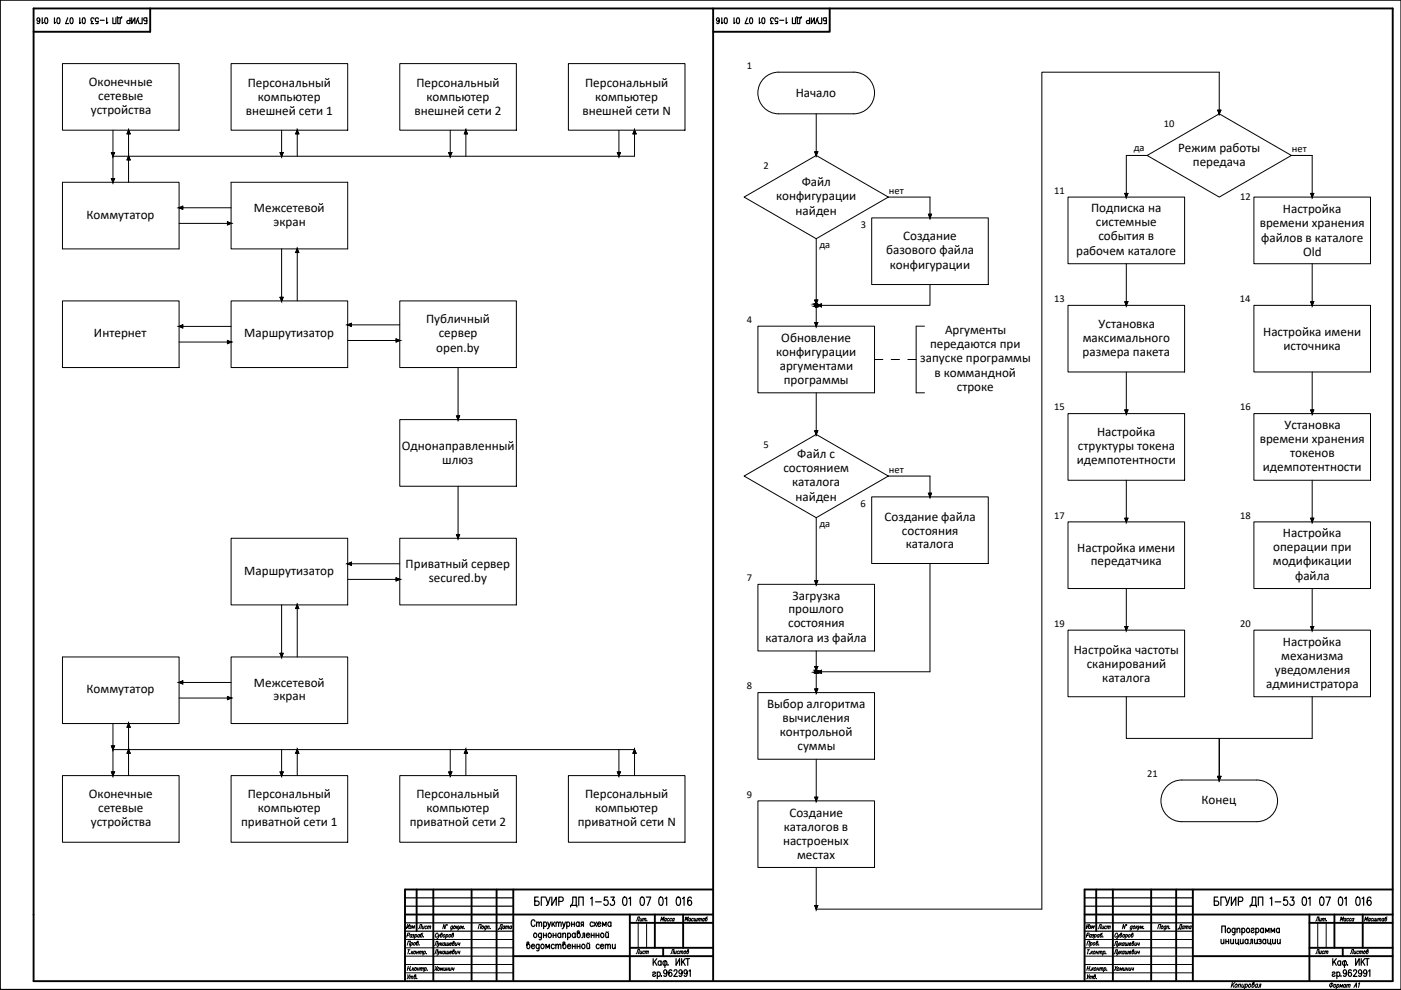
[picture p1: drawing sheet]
<svg xmlns="http://www.w3.org/2000/svg" width="297mm" height="210mm" viewBox="0 0 297 210" stroke-linecap="round" stroke-linejoin="round" font-family="sans-serif">
<!-- layer: KONTUR -->
<path d="M.1 0h296.9v209.8h-296.9z" fill="none" stroke="#000" stroke-width=".25"/>
<g fill="none" stroke="#000" stroke-width=".4">
<path d="M7.1 1.8h288.2v206.2h-288.2zM31.8 1.8v4.9h-24.7M151.2 1.8v206.2M175.9 1.8v4.9h-24.7M85.9 193.9h65.3M88.3 188.6v8.8M91.9 188.6v19.4M100 188.6v19.4M105.3 188.6v19.4M108.8 188.6v19.4M133.5 195.7h17.7M133.5 193.9v14.1"/>
<path d="M138.8 193.9v7.1M144.8 193.9v7.1M151.2 188.6h-65.3v19.4M230 193.9h65.3M232.4 188.6v8.8M236 188.6v19.4M244.1 188.6v19.4M249.4 188.6v19.4M252.9 188.6v19.4M277.6 193.9v14.1M277.6 195.7h17.7M282.9 193.9v7.1"/>
<path d="M288.9 193.9v7.1M295.3 188.6h-65.3v19.4M108.8 202.7h42.4M133.5 201h17.7M140.6 201v1.7M252.9 202.7h42.4M277.6 201h17.7M284.7 201v1.7"/>
</g>
<g fill="none" stroke="#000" stroke-width=".21">
<path d="M85.9 199.2h22.9M135.3 195.7v5.3M137.1 195.7v5.3M230 199.2h22.9M279.4 195.7v5.3M281.2 195.7v5.3M85.9 202.7h22.9M85.9 201h22.9M85.9 206.3h22.9M85.9 204.5h22.9M230 202.7h22.9M230 201h22.9"/>
<path d="M230 206.3h22.9M230 204.5h22.9"/>
</g>
<g fill="none" stroke="#000" stroke-width=".21">
<path d="M86.3 198.3h.4l.1-.4-.3-.1-.3 .9M86.4 196l-.2 .9 .7-.9-.3 .9M86.9 196.3h.3l-.2 .2M87.1 196.5v.3h-.3M87.2 200l.1-.2a.26 .26 0 0 1 .2 .4 .26 .26 0 0 1-.4 .1M87.2 199.8l-.3 .9M87.3 196.9l.2-.6 .1 .4 .3-.4-.1 .6M87.3 198.3v-.1a.27 .27 0 0 0-.4 .1 .27 .27 0 0 0 .3 .4v-.1M87.4 198.1l-.2 .6M87.5 198.2h.3l-.2 .2M87.7 198.4v.2l-.3 .1M87.8 200l.1-.2a.26 .26 0 0 1 .2 .4 .26 .26 0 0 1-.4 .1z"/>
<path d="M88 198.3l.2-.2a.27 .27 0 0 1 .1 .4 .27 .27 0 0 1-.4 .1M88.1 198.1l-.3 .9M88.5 199.8a.25 .25 0 0 1 .2 .4 .25 .25 0 0 1-.4 .1l.1-.7 .3-.1-.4 .5M88.7 196.9l.4-.9h.3l-.2 .9M89 198.3l-.1-.1a.27 .27 0 0 0-.4 .1 .27 .27 0 0 0 .3 .4l.1-.1M89 198.1l-.2 .6M89.6 196.3l-.1 .6 .3-.2M89.6 197.8l-.3 .2-.1 .6a.25 .25 0 0 0 .3-.1 .25 .25 0 0 0-.2-.3l-.1 .1M89.8 198.6h.1M90 196.3l-.2 .6M90.5 196.5v-.1a.27 .27 0 0 0-.4 .1 .27 .27 0 0 0 .2 .4l.1-.1M90.7 196.5l.3-.1-.1 .5"/>
<path d="M90.7 196.3l-.1 .6M91 196.5l.3-.1-.1 .5M92.9 198h-.1a.27 .27 0 0 0-.3-.1 .27 .27 0 0 0-.2 .3v.5h.2l.2-.2M92.9 198.1l.1 .6 .3-.6M92.9 199.9l.1 .6 .3-.6M93 198.7l-.3 .3M93.5 199.9l-.2 .6M93.6 198.1a.26 .26 0 0 1 .2 .4 .26 .26 0 0 1-.4 0l.1-.6 .2-.1-.3 .5M93.8 199.9l-.4 .4M94.1 198.2l.1-.1a.27 .27 0 0 1 .1 .4 .27 .27 0 0 1-.4 .1zM94.3 199.9l-.1 .6M94.5 196l-.2 .9-.2-.9-.2 .9"/>
<path d="M94.6 199.9l-.1 .5 .3-.1M94.6 198.3l.2-.2a.27 .27 0 0 1 .1 .4 .27 .27 0 0 1-.4 .1M94.7 198.1l-.3 .9M94.7 196v.2zM94.9 199.9l-.1 .5 .3-.1M95.2 199.9l-.2 .6M95.2 198.3l.2-.2a.27 .27 0 0 1 .1 .4 .27 .27 0 0 1-.4 .1zM96 196.5l-.1-.1a.27 .27 0 0 0-.3 .1 .27 .27 0 0 0 .2 .4l.1-.1M96 198.1a.26 .26 0 0 1 .2 .4 .26 .26 0 0 1-.5 0l.2-.6 .2-.1v.2l-.3 .3M96 196.3l-.2 .8-.3 .1M96.1 199.9a.26 .26 0 0 1 .2 .4 .26 .26 0 0 1-.4 0l.2-.6 .2-.1v.2l-.3 .2M96.2 196.5l.2-.2a.27 .27 0 0 1 .1 .4 .27 .27 0 0 1-.4 .1z"/>
<path d="M96.6 199.9l-.1 .5 .3-.1M96.9 196.3l-.2 .6M96.9 196.6l.2 .3M97 199.9l-.2 .6M97.2 199.9v.4l.3-.2M97.2 196.3l-.5 .4M97.3 196.3v.6l.3-.6M97.3 196.9l-.3 .3M97.5 199.9l-.1 .6M97.6 196.9l.2-.6 .1 .5 .4-.5-.2 .6M98.4 196.8h.1M101.4 196.9l.2-.9h.5l-.3 .9"/>
<path d="M102.2 196.5l.1-.2a.27 .27 0 0 1 .2 .4 .27 .27 0 0 1-.4 .1zM103.1 196.5v-.1a.25 .25 0 0 0-.4 .1 .25 .25 0 0 0 .3 .4v-.1M103.2 196.3l-.3 .8-.2 .1M103.4 196.5l.3-.1-.1 .5M103.4 196.3l-.1 .6M103.9 196.8h.1M105.7 197.1v-.2h.6v.2M105.8 196.9l.4-.9h.3l-.2 .9M107 196.5v-.1a.3 .3 0 0 0-.4 .1 .3 .3 0 0 0 .2 .4l.1-.1M107 196.3l-.1 .6M107.2 196.5l.4-.1-.2 .5M107.3 196.3l-.2 .6"/>
<path d="M107.6 196.5l.3-.1-.1 .5M108.5 196.5l-.1-.1a.3 .3 0 0 0-.3 .1 .3 .3 0 0 0 .1 .4l.2-.1M108.5 196.3l-.1 .6M134.9 195.3l.4-.9h.3l-.2 .9M135.8 194.7l-.1 .5 .3-.1M136.1 194.7l-.1 .6M136.3 194.9l.3-.2-.1 .6M136.4 194.7l-.2 .6M136.6 194.9l.4-.2-.2 .6M137.1 195.2h.1M140.1 195.3l.2-.9 .1 .6 .4-.6-.2 .9M141.3 194.8a.24 .24 0 0 0-.4 .1 .24 .24 0 0 0 .2 .3h.1"/>
<path d="M141.3 194.7l-.1 .6M141.9 194.8a.24 .24 0 0 0-.4 .1 .24 .24 0 0 0 .2 .3h.1M142.4 194.8a.24 .24 0 0 0-.4 .1 .24 .24 0 0 0 .2 .3h.1M143 194.8a.24 .24 0 0 0-.4 .1 .24 .24 0 0 0 .2 .3h.1M143 194.7l-.2 .6M145.2 195.3l.2-.9 .1 .6 .5-.6-.3 .9M146.4 194.8a.24 .24 0 0 0-.4 .1 .24 .24 0 0 0 .3 .3M146.5 194.7l-.2 .6M147 194.8v-.1a.26 .26 0 0 0-.4 .2 .26 .26 0 0 0 .3 .3M147.3 194.7l-.2 .5 .4-.1M147.6 194.7l-.1 .5 .3-.1M147.9 194.7l-.2 .6"/>
<path d="M148.1 194.9l.3-.2-.1 .6M148.1 194.7l-.1 .6M148.4 194.9l.3-.2-.1 .6M149.3 194.8a.24 .24 0 0 0-.4 .1 .24 .24 0 0 0 .3 .3M149.4 194.7l-.2 .6M150 194.4l-.3 .1-.2 .7a.25 .25 0 0 0 .4-.1 .25 .25 0 0 0-.2-.4l-.1 .1M230.4 198.3h.4l.1-.4-.4-.1-.2 .9M230.5 196l-.2 .9 .6-.9-.2 .9M231 196.3h.3l-.2 .2M231.2 196.5v.3h-.3M231.2 200l.2-.2a.26 .26 0 0 1 .1 .4 .26 .26 0 0 1-.4 .1M231.3 199.8l-.3 .9"/>
<path d="M231.4 196.9l.2-.6 .1 .4 .3-.4-.2 .6M231.4 198.3v-.1a.27 .27 0 0 0-.4 .1 .27 .27 0 0 0 .2 .4l.1-.1M231.4 198.1l-.1 .6M231.6 198.2h.3l-.2 .2M231.8 198.4v.2l-.3 .1M231.8 200l.2-.2a.26 .26 0 0 1 .1 .4 .26 .26 0 0 1-.4 .1zM232.1 198.3l.2-.2a.27 .27 0 0 1 .1 .4 .27 .27 0 0 1-.4 .1M232.1 198.1l-.2 .9M232.6 199.8a.27 .27 0 0 1 .1 .4 .27 .27 0 0 1-.3 .1l.1-.7 .2-.1-.3 .5M232.8 196.9l.4-.9h.3l-.2 .9M233.1 198.3l-.1-.1a.27 .27 0 0 0-.4 .1 .27 .27 0 0 0 .3 .4l.1-.1M233.1 198.1l-.2 .6"/>
<path d="M233.7 196.3l-.1 .6 .3-.2M233.7 197.8l-.3 .2-.2 .6a.25 .25 0 0 0 .4-.1 .25 .25 0 0 0-.2-.3l-.1 .1M233.8 198.6h.1M234 196.3l-.1 .6M234.6 196.5v-.1a.27 .27 0 0 0-.4 .1 .27 .27 0 0 0 .2 .4l.1-.1M234.8 196.5l.3-.1-.1 .5M234.8 196.3l-.1 .6M235.1 196.5l.3-.1-.1 .5M236.9 198a.27 .27 0 0 0-.3-.1 .27 .27 0 0 0-.2 .3v.2a.24 .24 0 0 0 .1 .3 .24 .24 0 0 0 .3-.2M237 198.1v.6l.4-.6M237 199.9v.6l.4-.6M237 198.7l-.3 .3"/>
<path d="M237.5 199.9l-.1 .6M237.7 198.1a.26 .26 0 0 1 .1 .4 .26 .26 0 0 1-.4 0l.2-.6 .2-.1v.2l-.3 .3M237.9 199.9l-.5 .4M238.1 198.3l.2-.2a.27 .27 0 0 1 .1 .4 .27 .27 0 0 1-.4 .1zM238.4 199.9l-.2 .6M238.6 196l-.2 .9-.2-.9-.2 .9M238.6 199.9l-.1 .5 .4-.1M238.7 198.3l.2-.2a.27 .27 0 0 1 .1 .4 .27 .27 0 0 1-.4 .1M238.7 198.1l-.2 .9M238.8 196v.2zM239 199.9l-.2 .5 .4-.1M239.3 199.9l-.2 .6"/>
<path d="M239.3 198.3l.2-.2a.27 .27 0 0 1 .1 .4 .27 .27 0 0 1-.4 .1zM240.1 196.5l-.1-.1a.25 .25 0 0 0-.3 .1 .25 .25 0 0 0 .2 .4l.1-.1M240.1 198.1a.26 .26 0 0 1 .1 .4 .26 .26 0 0 1-.4 0l.2-.6 .2-.1v.2l-.3 .3M240.1 196.3l-.3 .8-.2 .1M240.2 199.9a.28 .28 0 0 1 .2 .4 .28 .28 0 0 1-.4 .1l.2-.7 .2-.1-.3 .4M240.3 196.5l.2-.2a.27 .27 0 0 1 .1 .4 .27 .27 0 0 1-.4 .1zM240.7 199.9l-.1 .5 .3-.1M240.9 196.3l-.1 .6M241 196.6l.1 .3M241 199.9l-.1 .6M241.3 199.9v.4l.3-.2M241.3 196.3l-.5 .4"/>
<path d="M241.4 196.3v.6l.3-.6M241.4 196.9l-.3 .3M241.6 199.9l-.1 .6M241.7 196.9l.2-.6 .1 .5 .3-.5-.1 .6M242.5 196.8h.1M245.5 196.9l.2-.9h.4l-.2 .9M246.3 196.5l.1-.2a.27 .27 0 0 1 .2 .4 .27 .27 0 0 1-.4 .1zM247.2 196.5v-.1a.25 .25 0 0 0-.4 .1 .25 .25 0 0 0 .2 .4l.1-.1M247.3 196.3l-.3 .8-.3 .1M247.5 196.5l.3-.1-.1 .5M247.5 196.3l-.1 .6M248 196.8h.1"/>
<path d="M249.7 197.1l.1-.2h.6v.2M249.8 196.9l.4-.9h.4l-.2 .9M251.1 196.5l-.1-.1a.3 .3 0 0 0-.3 .1 .3 .3 0 0 0 .1 .4l.2-.1M251.1 196.3l-.1 .6M251.3 196.5l.3-.1-.1 .5M251.4 196.3l-.2 .6M251.6 196.5l.4-.1-.2 .5M252.6 196.5l-.1-.1a.3 .3 0 0 0-.3 .1 .3 .3 0 0 0 .1 .4l.2-.1M252.6 196.3l-.2 .6M279 195.3l.3-.9h.4l-.3 .9M279.9 194.7l-.2 .5 .4-.1M280.2 194.7l-.2 .6"/>
<path d="M280.4 194.9l.3-.2-.1 .6M280.4 194.7l-.1 .6M280.7 194.9l.3-.2-.1 .6M281.2 195.2h.1M284.1 195.3l.3-.9 .1 .6 .4-.6-.3 .9M285.4 194.8a.24 .24 0 0 0-.4 .1 .24 .24 0 0 0 .2 .3h.1M285.4 194.7l-.2 .6M286 194.8l-.1-.1a.26 .26 0 0 0-.3 .2 .26 .26 0 0 0 .2 .3h.1M286.5 194.8a.24 .24 0 0 0-.4 .1 .24 .24 0 0 0 .2 .3h.1M287 194.8a.24 .24 0 0 0-.4 .1 .24 .24 0 0 0 .3 .3M287.1 194.7l-.2 .6M289.3 195.3l.2-.9 .1 .6 .4-.6-.2 .9"/>
<path d="M290.5 194.8a.24 .24 0 0 0-.4 .1 .24 .24 0 0 0 .2 .3h.1M290.6 194.7l-.2 .6M291.1 194.8v-.1a.26 .26 0 0 0-.4 .2 .26 .26 0 0 0 .2 .3h.1M291.3 194.7l-.1 .5 .3-.1M291.7 194.7l-.2 .5 .4-.1M292 194.7l-.2 .6M292.2 194.9l.3-.2-.1 .6M292.2 194.7l-.1 .6M292.5 194.9l.3-.2-.1 .6M293.4 194.8a.24 .24 0 0 0-.4 .1 .24 .24 0 0 0 .2 .3h.1M293.5 194.7l-.2 .6M294.1 194.4l-.3 .1-.2 .7a.25 .25 0 0 0 .4-.1 .25 .25 0 0 0-.2-.4l-.1 .1"/>
<path d="M86.3 200.4l.3-.9h.4l-.2 .9M86.5 205.3h.4M86.5 201.4h.4M86.5 206.7v.7M86.6 204.9l-.3 .9M86.7 201.4l-.2 .9M86.9 202.2h.1M86.9 206.7l-.6 .8M86.9 207.1l.4-.1-.1 .5M87 207l-.2 .5M87 204.9l-.2 .9M87.1 205.7h.1"/>
<path d="M87.3 207.1l.3-.1-.1 .5M87.3 201.7l-.1 .6M87.4 201.9l.1 .4M87.5 205.2l-.2 .6M87.6 205.4l.1 .4M87.6 201.7l-.4 .4M87.8 201.8l.1-.1a.27 .27 0 0 1 .2 .3 .27 .27 0 0 1-.4 .1zM87.8 205.2l-.4 .4M88 205.3l.1-.1a.27 .27 0 0 1 .2 .4 .27 .27 0 0 1-.4 0zM88 207a.25 .25 0 0 1 .2 .3 .25 .25 0 0 1-.4 .1l.1-.7h.2l-.3 .4M88.4 207.4h.1M88.3 202h.4"/>
<path d="M88.4 201.7l-.1 .6M88.5 205.5h.4M88.6 205.2l-.2 .6M88.8 201.7l-.2 .6M88.9 200.3h.1M88.9 205.2l-.1 .6M89 201.8l.3-.1-.1 .6M89 201.7l-.1 .6M89.2 205.3l.3-.1-.1 .6M89.2 205.2l-.2 .6M89.3 201.8l.3-.1-.1 .6M89.5 205.3l.3-.1-.1 .6"/>
<path d="M89.9 201.8l.1-.1a.27 .27 0 0 1 .2 .3 .27 .27 0 0 1-.4 .1M89.9 201.7l-.2 .8M90.1 205.3l.1-.1a.27 .27 0 0 1 .2 .3 .27 .27 0 0 1-.4 .1M90.1 205.2l-.3 .9M90.4 202.2h.1M90.6 205.7h.1M92.1 200.5l.4-.9h.3l-.2 .9M92.1 202.3l.4-.9h.3l-.2 .9M92.4 204.9l.2 .9M92.8 204.9l-.7 .9M92.9 205.3l.1-.1a.26 .26 0 0 1 .2 .4 .26 .26 0 0 1-.4 0zM92.9 201.7l.1 .6 .3-.6"/>
<path d="M93 200.5l-.3 .3M93 202.3l-.3 .2M93.3 205.8l.2-.6 .1 .4 .3-.4-.1 .6M93.5 201.7l-.2 .6M93.5 200.1l.1 .4M93.5 201.9l.1 .4M93.8 201.7l-.4 .4M94.2 205.2l-.1 .5 .3-.1M94.3 200l-.1-.1a.3 .3 0 0 0-.3 .2 .3 .3 0 0 0 .1 .4l.2-.1M94.3 201.8l-.1-.1a.3 .3 0 0 0-.3 .2 .3 .3 0 0 0 .1 .4l.2-.2M94.3 201.7l-.1 .6M94.5 205.2l-.1 .6"/>
<path d="M94.6 201.7l-.1 .5 .3-.1M94.7 205.5h.4M94.8 205.2l-.2 .6M94.9 201.7l-.1 .5 .3-.1M95.1 205.2l-.1 .6M95.2 201.7l-.2 .6M95.4 200.1h.3v-.1a.25 .25 0 0 0-.3 .1 .25 .25 0 0 0 .2 .3h.1M95.4 201.9h.3v-.2a.25 .25 0 0 0-.3 .2 .25 .25 0 0 0 .2 .3l.1-.1M95.4 205.2l-.1 .5 .3-.1M95.7 205.2l-.1 .6M96 205.2l-.1 .4 .3-.2M96.1 201.7a.26 .26 0 0 1 .2 .3 .26 .26 0 0 1-.4 .1l.2-.7h.2v.2l-.3 .2"/>
<path d="M96.3 205.2l-.2 .6M96.6 201.7l-.1 .5 .3-.1M97 201.7l-.2 .6M97.2 201.7v.3l.3-.1M97.5 201.7l-.1 .6M134.9 202.2l.4-.9h.3l-.2 .9M135.8 201.6l-.1 .6 .3-.2M136.1 201.6l-.1 .6M136.7 201.8l-.1-.1a.27 .27 0 0 0-.3 .1 .27 .27 0 0 0 .2 .4l.1-.1M136.9 201.8l.3-.1-.1 .5M136.9 201.6l-.2 .6M137.2 201.8l.3-.1-.1 .5"/>
<path d="M142.2 202.2l.4-.9h.3l-.2 .9M143.1 201.6l-.1 .6 .3-.2M143.4 201.6l-.1 .6M144 201.8v-.1a.27 .27 0 0 0-.4 .1 .27 .27 0 0 0 .2 .4l.1-.1M144.2 201.8l.3-.1-.1 .5M144.2 201.6l-.1 .6M144.5 201.8l.3-.1-.1 .5M145.1 201.8l.1-.2a.27 .27 0 0 1 .2 .4 .27 .27 0 0 1-.4 .1zM145.8 201.6a.26 .26 0 0 1 .2 .4 .26 .26 0 0 1-.4 0l.2-.6 .2-.1v.2l-.3 .3M230.4 200.4l.2-.9h.5l-.2 .9M230.5 205.3h.5M230.6 206.7v.7"/>
<path d="M230.6 201.4h.4M230.6 204.9l-.2 .9M230.8 201.4l-.3 .9M231 202.2h.1M231 206.7l-.6 .8M231 207.1l.3-.1-.1 .5M231.1 207l-.2 .5M231.1 204.9l-.2 .9M231.2 205.7h.1M231.3 207.1l.4-.1-.2 .5M231.4 201.7l-.2 .6M231.5 201.9l.1 .4"/>
<path d="M231.6 205.2l-.2 .6M231.6 205.4l.2 .4M231.7 201.7l-.4 .4M231.9 205.2l-.4 .4M232 201.7a.27 .27 0 0 1 .2 .3 .27 .27 0 0 1-.4 .1zM232 205.3l.2-.1a.27 .27 0 0 1 .2 .4 .27 .27 0 0 1-.4 0zM232.1 207a.25 .25 0 0 1 .2 .3 .25 .25 0 0 1-.5 .1l.2-.7h.2l-.3 .4M232.5 207.4h.1M232.4 202h.4M232.5 201.7l-.2 .6M232.6 205.5h.4M232.7 205.2l-.2 .6"/>
<path d="M232.8 201.7l-.1 .6M233 200.3h.1M233 205.2l-.1 .6M233.1 201.8l.3-.1-.1 .6M233.1 201.7l-.2 .6M233.2 205.3l.4-.1-.2 .6M233.3 205.2l-.2 .6M233.4 201.8l.3-.1-.1 .6M233.5 205.3l.4-.1-.1 .6M233.9 201.8l.2-.1a.27 .27 0 0 1 .2 .3 .27 .27 0 0 1-.4 .1M234 201.7l-.3 .8M234.1 205.3l.2-.1a.27 .27 0 0 1 .1 .3 .27 .27 0 0 1-.4 .1"/>
<path d="M234.2 205.2l-.3 .9M234.5 202.2h.1M234.7 205.7h.1M236.2 200.5l.4-.9h.3l-.2 .9M236.2 202.3l.4-.9h.3l-.2 .9M236.4 204.9l.3 .9M236.9 204.9l-.7 .9M236.9 205.3l.2-.1a.26 .26 0 0 1 .1 .4 .26 .26 0 0 1-.3 0zM237 201.7v.6l.4-.6M237 200.5l-.3 .3M237 202.3l-.3 .2M237.4 205.8l.2-.6 .1 .4 .3-.4-.1 .6"/>
<path d="M237.5 201.7l-.1 .6M237.6 200.1l.1 .4M237.6 201.9l.1 .4M237.9 201.7l-.5 .4M238.3 205.2l-.1 .5 .3-.1M238.4 200l-.1-.1a.3 .3 0 0 0-.3 .2 .3 .3 0 0 0 .1 .4l.2-.1M238.4 201.8l-.1-.1a.3 .3 0 0 0-.3 .2 .3 .3 0 0 0 .1 .4l.2-.2M238.4 201.7l-.2 .6M238.6 205.2l-.1 .6M238.6 201.7l-.1 .5 .4-.1M238.8 205.5h.3M238.9 205.2l-.2 .6"/>
<path d="M239 201.7l-.2 .5 .4-.1M239.2 205.2l-.1 .6M239.3 201.7l-.2 .6M239.4 200.1h.4v-.2a.27 .27 0 0 0-.4 .2 .27 .27 0 0 0 .3 .3h.1M239.4 201.9h.4v-.2a.27 .27 0 0 0-.4 .2 .27 .27 0 0 0 .3 .3l.1-.1M239.5 205.2l-.2 .5 .4-.1M239.8 205.2l-.1 .6M240 205.2v.4l.3-.2M240.2 201.7a.28 .28 0 0 1 .2 .3 .28 .28 0 0 1-.4 .2l.2-.8h.2l-.3 .4M240.4 205.2l-.2 .6M240.7 201.7l-.1 .5 .3-.1M241 201.7l-.1 .6"/>
<path d="M241.3 201.7v.3l.3-.1M241.6 201.7l-.1 .6M261.3 208.3l-.3 1.1M261.4 208.7l.1 .7M261.8 208.3l-.7 .7M261.9 208.8l.2-.2a.32 .32 0 0 1 .2 .5 .32 .32 0 0 1-.5 .1zM262.6 208.8l.3-.2 .1 .1-.1 .7M262.7 208.6l-.2 .8M263.4 208.6l-.1 .7 .1 .1 .3-.2M263.8 208.6l-.2 .8M264.1 208.8l.2-.2a.32 .32 0 0 1 .1 .5 .32 .32 0 0 1-.4 .1M264.1 208.6l-.3 1.1"/>
<path d="M264.8 208.8l.2-.2a.32 .32 0 0 1 .2 .5 .32 .32 0 0 1-.5 .1zM265.7 208.6a.33 .33 0 0 1 .2 .5 .33 .33 0 0 1-.5 .1l.2-.8 .3-.1-.1 .2-.3 .3M266.6 208.8v-.1a.35 .35 0 0 0-.4 .2 .35 .35 0 0 0 .1 .5l.2-.2M266.7 208.6l-.2 .8M266.8 209.4l.1-.1 .2-.7h.3l-.2 .8M279 202.2l.3-.9h.4l-.3 .9M279.9 201.6l-.2 .6 .4-.2M280.2 201.6l-.2 .6M280.8 201.8l-.1-.1a.27 .27 0 0 0-.3 .1 .27 .27 0 0 0 .2 .4l.1-.1M280.9 201.8l.4-.1-.2 .5M281 201.6l-.2 .6M281.3 201.8l.3-.1-.1 .5"/>
<path d="M282.4 208.4l-.3 1M282.8 208.8l.2-.1a.29 .29 0 0 1 .2 .4 .29 .29 0 0 1-.4 .1zM283.5 208.8l.2-.1a.29 .29 0 0 1 .1 .4 .29 .29 0 0 1-.4 .1M283.5 208.7l-.2 1M284 209.4l.2-.7 .1 .5 .4-.5-.2 .7M285.3 208.8v-.1a.32 .32 0 0 0-.4 .2 .32 .32 0 0 0 .1 .5l.2-.2M285.3 208.7l-.1 .7M285.6 208.9l.3-.2-.1 .7M285.6 208.7l-.1 .7M285.9 208.9l.4-.2-.2 .7M286.3 202.2l.3-.9h.4l-.2 .9M287 209.4l.6-1v1"/>
<path d="M287.2 201.6l-.2 .6 .4-.2M287.2 209h.4M287.5 201.6l-.1 .6M288.1 208.6l.2-.2-.3 1M288.1 201.8l-.1-.1a.27 .27 0 0 0-.3 .1 .27 .27 0 0 0 .2 .4l.1-.1M288.3 201.8l.3-.1-.1 .5M288.3 201.6l-.2 .6M288.6 201.8l.3-.1-.1 .5M289.2 201.8l.1-.2a.27 .27 0 0 1 .2 .4 .27 .27 0 0 1-.4 .1zM289.9 201.6a.26 .26 0 0 1 .2 .4 .26 .26 0 0 1-.4 0l.1-.6 .3-.1-.1 .2-.3 .3"/>
<circle cx="282.2" cy="208.8" r=".38"/>
</g>
<!-- layer: 0 -->
<path d="M85.9 197.4h22.9M85.9 195.7h22.9M85.9 192.1h22.9M85.9 190.4h22.9M230 197.4h22.9M230 195.7h22.9M230 192.1h22.9M230 190.4h22.9M277.6 208h.1" fill="none" stroke="#000" stroke-width=".25"/>
<g fill="none" stroke="#000" stroke-width=".21">
<path d="M13.2 13.5h24.8v14.1h-24.8zM49 13.5h24.7v14.1h-24.7zM84.8 13.5h24.7v14.1h-24.7zM120.5 13.5h24.7v14.1h-24.7zM161.7 16.9a4.4 4.4 0 0 1 3.4-1.6h15.9a4.4 4.4 0 0 1 4.4 4.4 4.4 4.4 0 0 1-4.4 4.4h-15.9a4.4 4.4 0 0 1-4-2.5 4.4 4.4 0 0 1 .6-4.7zM13.2 38.6h24.8v14.2h-24.8zM23.6 37.9h.7l-.4 .7zM23.6 32.4h.7l-.4 .7zM23.9 27.6v11M27.3 33.1l.3 .8h-.7zM27.3 27.6l.3 .8h-.7zM27.3 27.6v11"/>
<path d="M49 38.6h24.7v14.2h-24.7zM59.4 32.4h.6l-.3 .7zM59.7 27.6v5.5M63 27.6l.3 .8h-.6zM63 27.6v5.5M95.1 32.4h.7l-.3 .7zM95.5 27.6v5.5M98.8 27.6l.3 .8h-.7zM98.8 27.6v5.5M130.9 32.4h.6l-.3 .7zM131.2 27.6v5.5M134.5 27.6l.4 .8h-.7z"/>
<path d="M134.5 27.6v5.5h-110.6M173.1 24.1v8.9l.3-.8h-.7l.4 .8M243.2 33l15.3-8.9 15.3 8.9-15.3 8.8zM243.2 33h-4.4v8.8l.3-.8h-.6l.3 .8M258.5 24.1l-.3-.7h.6l-.3 .7v-8.8h-37.6v177.5h-47.8l-.4-.8h.7l-.3 .8v-8.9M273.8 33h4.4v8.8l.3-.8h-.6l.3 .8M38 44.1l.7-.4v.7zM38 47.4h11M38 44.1h11M48.2 47l.8 .4-.8 .3zM59.7 52.8v11M63 52.8l.3 .7h-.6z"/>
<path d="M63 52.8v11M157.8 41.8l15.3-8.8 15.2 8.8-15.2 8.8zM173.1 50.6v18.6M184.8 46.2h24.7v14.1h-24.7zM188.3 41.8h8.9v4.4l.3-.8h-.7l.4 .8M226.4 41.8h24.8v14.1h-24.8zM238.8 55.9v8.8l.3-.7h-.6l.3 .7M265.8 41.8h24.8v14.1h-24.8zM278.2 55.9v8.8l.3-.7h-.6l.3 .7M13.2 63.8h24.8v14.1h-24.8zM38 69.2l.7-.3v.6zM38 72.5h11"/>
<path d="M38 69.2h11M48.2 72.2l.8 .3-.8 .4zM49 63.8h24.7v14.1h-24.7zM59.4 63h.6l-.3 .8zM73.7 68.9l.8-.3v.6zM73.7 72.2h11.1M73.7 68.9h11.1M84 71.9l.8 .3-.8 .3zM84.8 63.8h24.7v14.1h-24.7zM97.1 77.9v11.1M160.7 69.2h24.7v14.1h-24.7zM172.7 63.6h.7l-.3 .8z"/>
<path d="M172.7 68.4h.7l-.3 .8zM173.4 64.7l.8-.3v.7zM185.4 76.2h1.8M189 76.2h1.7M192.5 76.2h1.7M196 69.2h-1.8v14.1h1.8M197.2 60.3v4.4h-24.1M226.4 64.7h24.8v14.2h-24.8zM238.8 78.9v8.8l.3-.8h-.6l.3 .8M265.8 64.7h24.8v14.2h-24.8zM278.2 78.9v8.8l.3-.8h-.6l.3 .8M84.8 89h24.7v14.1h-24.7z"/>
<path d="M96.8 88.2h.6l-.3 .8zM172.7 91.3h.7l-.3 .8zM173.1 83.3v8.8M226.4 87.7h24.8v14.1h-24.8zM265.8 87.7h24.8v14.1h-24.8zM49 114.1h24.7v14.2h-24.7zM73.7 119.5l.8-.3v.7zM73.7 119.5h11.1M84.8 114.1h24.7v14.2h-24.7zM96.8 113.4h.6l-.3 .7zM97.1 103.1v11M157.8 100.9l15.3-8.8 15.2 8.8-15.2 8.9z"/>
<path d="M173.1 109.8v14.1M184.8 105.4h24.7v14.1h-24.7zM188.3 100.9h8.9v4.5l.3-.8h-.7l.4 .8M197.2 119.5v22.9h-24.1v-4.4M226.4 110.7h24.8v14.1h-24.8zM238.8 101.8v8.9l.3-.8h-.6l.3 .8M265.8 110.7h24.8v14.1h-24.8zM278.2 101.8v8.9l.3-.8h-.6l.3 .8M13.2 139.3h24.8v14.1h-24.8zM49 139.3h24.7v14.1h-24.7zM59.4 138.5h.6l-.3 .8zM59.7 128.3v11"/>
<path d="M63 128.3l.3 .7h-.6zM63 128.3v11M73.7 122.8h11.1M84 122.5l.8 .3-.8 .4zM160.7 123.9h24.7v14.1h-24.7zM172.7 123.1h.7l-.3 .8zM226.4 133.6h24.8v14.1h-24.8zM238.8 124.8v8.8l.3-.8h-.6l.3 .8M265.8 133.6h24.8v14.1h-24.8zM278.2 124.8v8.8l.3-.8h-.6l.3 .8M23.6 158.2h.7l-.4 .7zM23.9 158.9h110.6v5.5"/>
<path d="M23.9 153.4v11M27.3 158.9l.3 .8h-.7zM27.3 153.4l.3 .8h-.7zM27.3 153.4v11M38 144.7l.7-.3v.6zM38 148h11M38 144.7h11M48.2 147.7l.8 .3-.8 .3zM59.7 158.9v5.5M63 158.9l.3 .8h-.6zM63 158.9v5.5M95.5 158.9v5.5"/>
<path d="M98.8 158.9l.3 .8h-.7zM98.8 158.9v5.5M131.2 158.9v5.5M134.5 158.9l.4 .8h-.7zM160.7 146.8h24.7v14.2h-24.7zM172.7 146.1h.7l-.3 .7zM172.7 141.3h.7l-.3 .8zM173.1 142.4v4.4M173.4 142.4l.8-.3v.7zM238.8 147.7v8.9h39.4v-8.9M258.5 156.6v8.8l.3-.8h-.6l.3 .8M13.2 164.4h24.8v14.2h-24.8z"/>
<path d="M23.6 163.7h.7l-.4 .7zM49 164.4h24.7v14.2h-24.7zM59.4 163.7h.6l-.3 .7zM84.8 164.4h24.7v14.2h-24.7zM95.1 163.7h.7l-.3 .7zM120.5 164.4h24.7v14.2h-24.7zM130.9 163.7h.6l-.3 .7zM160.7 169.8h24.7v14.1h-24.7zM173.1 161v8.8l.3-.8h-.7l.4 .8M247.2 167a4.4 4.4 0 0 1 3.4-1.6h15.8a4.4 4.4 0 0 1 4.5 4.4 4.4 4.4 0 0 1-4.4 4.4h-15.9a4.4 4.4 0 0 1-4-2.5 4.4 4.4 0 0 1 .6-4.7z"/>
<circle cx="173" cy="64.7" r=".35"/>
<circle cx="173" cy="142.4" r=".35"/>
</g>
<g fill="#000" stroke="#000" stroke-width=".21">
<path d="M172.9 64.4h.2zM173.1 65.1h.1zM172.9 142.1h.2zM173.1 142.8h.1z"/>
<path d="M23.6 37.9h.3v.7zM23.9 37.9v.7l.4-.7z"/>
<path d="M23.6 32.4h.3v.7zM23.9 32.4v.7l.4-.7z"/>
<path d="M27.3 33.1v.8h.3zM27.3 33.1v.8h-.4z"/>
<path d="M27.3 27.6v.8h.3zM27.3 27.6v.8h-.4z"/>
<path d="M59.4 32.4h.3v.7zM59.7 32.4v.7l.3-.7z"/>
<path d="M63 27.6v.8h.3zM63 27.6v.8h-.3z"/>
<path d="M95.1 32.4h.4v.7zM95.5 32.4v.7l.3-.7z"/>
<path d="M98.8 27.6v.8h.3zM98.8 27.6v.8h-.4z"/>
<path d="M130.9 32.4h.3v.7zM131.2 32.4v.7l.3-.7z"/>
<path d="M134.5 27.6v.8h.4zM134.5 27.6v.8h-.3z"/>
<path d="M172.7 32.2h.4v.8zM173.1 32.2v.8l.3-.8z"/>
<path d="M258.2 23.4h.3v.7zM258.5 23.4v.7l.3-.7z"/>
<path d="M38 44.1l.7-.4v.4zM38 44.1l.7 .3v-.3z"/>
<path d="M48.2 47l.8 .4h-.8zM48.2 47.4v.3l.8-.3z"/>
<path d="M63 52.8v.7h.3zM63 52.8v.7h-.3z"/>
<path d="M196.8 45.4h.4v.8zM197.2 45.4v.8l.3-.8z"/>
<path d="M238.5 41h.3v.8zM238.8 41v.8l.3-.8z"/>
<path d="M277.9 41h.3v.8zM278.2 41v.8l.3-.8z"/>
<path d="M38 69.2l.7-.3v.3zM38 69.2l.7 .3v-.3z"/>
<path d="M48.2 72.2l.8 .3h-.8zM48.2 72.5v.4l.8-.4z"/>
<path d="M59.4 63h.3v.8zM59.7 63v.8l.3-.8z"/>
<path d="M73.7 68.9l.8-.3v.3zM73.7 68.9l.8 .3v-.3z"/>
<path d="M84 71.9l.8 .3h-.8zM84 72.2v.3l.8-.3z"/>
<path d="M172.7 63.6h.4v.8zM173.1 63.6v.8l.3-.8z"/>
<path d="M172.7 68.4h.4v.8zM173.1 68.4v.8l.3-.8z"/>
<path d="M172.9 64.4h.2zM172.9 64.4h.2z"/>
<path d="M172.9 64.4l.2 .1zM172.9 64.4l.2 .1z"/>
<path d="M172.8 64.5h.3zM172.8 64.5h.3z"/>
<path d="M172.8 64.5l.3 .1zM172.8 64.5l.3 .1z"/>
<path d="M172.7 64.6h.4zM172.7 64.6h.4z"/>
<path d="M172.7 64.6l.4 .1zM172.7 64.6l.4 .1z"/>
<path d="M172.7 64.7h.4zM172.7 64.7h.4z"/>
<path d="M172.7 64.7l.4 .1zM172.7 64.7l.4 .1z"/>
<path d="M172.7 64.8l.4 .1zM172.7 64.8l.4 .1z"/>
<path d="M172.7 64.9h.4zM172.7 64.9h.4z"/>
<path d="M172.7 64.9l.4 .1zM172.7 64.9l.4 .1z"/>
<path d="M172.8 65h.3zM172.8 65h.3z"/>
<path d="M172.8 65h.3zM172.8 65h.3z"/>
<path d="M172.9 65l.2 .1zM172.9 65l.2 .1z"/>
<path d="M172.9 65.1h.2zM172.9 65.1h.2z"/>
<path d="M173.1 64.4h.1zM173.1 64.4h.1z"/>
<path d="M173.1 64.4h.1zM173.1 64.4h.1z"/>
<path d="M173.1 64.4l.2 .1zM173.1 64.4l.2 .1z"/>
<path d="M173.1 65h.1zM173.1 65l.1 .1z"/>
<path d="M173.1 64.5h.2zM173.1 64.5h.2z"/>
<path d="M173.1 65h.2zM173.1 65h.1z"/>
<path d="M173.1 64.5l.3 .1zM173.1 64.5l.3 .1z"/>
<path d="M173.1 65h.2zM173.1 65h.2z"/>
<path d="M173.1 64.6h.3zM173.1 64.6h.3z"/>
<path d="M173.1 64.9h.3zM173.1 64.9l.2 .1z"/>
<path d="M173.1 64.6l.3 .1zM173.1 64.6l.3 .1z"/>
<path d="M173.1 64.9h.3zM173.1 64.9h.3z"/>
<path d="M173.1 64.7h.3zM173.1 64.7h.3z"/>
<path d="M173.1 64.7l.3 .1zM173.1 64.7l.3 .1z"/>
<path d="M173.1 64.8h.3zM173.1 64.8l.3 .1z"/>
<path d="M173.4 64.7l.8-.3v.3zM173.4 64.7l.8 .4v-.4z"/>
<path d="M238.5 64h.3v.7zM238.8 64v.7l.3-.7z"/>
<path d="M277.9 64h.3v.7zM278.2 64v.7l.3-.7z"/>
<path d="M96.8 88.2h.3v.8zM97.1 88.2v.8l.3-.8z"/>
<path d="M172.7 91.3h.4v.8zM173.1 91.3v.8l.3-.8z"/>
<path d="M238.5 86.9h.3v.8zM238.8 86.9v.8l.3-.8z"/>
<path d="M277.9 86.9h.3v.8zM278.2 86.9v.8l.3-.8z"/>
<path d="M73.7 119.5l.8-.3v.3zM73.7 119.5l.8 .4v-.4z"/>
<path d="M96.8 113.4h.3v.7zM97.1 113.4v.7l.3-.7z"/>
<path d="M196.8 104.6h.4v.8zM197.2 104.6v.8l.3-.8z"/>
<path d="M238.5 109.9h.3v.8zM238.8 109.9v.8l.3-.8z"/>
<path d="M277.9 109.9h.3v.8zM278.2 109.9v.8l.3-.8z"/>
<path d="M59.4 138.5h.3v.8zM59.7 138.5v.8l.3-.8z"/>
<path d="M63 128.3v.7h.3zM63 128.3v.7h-.3z"/>
<path d="M84 122.5l.8 .3h-.8zM84 122.8v.4l.8-.4z"/>
<path d="M172.7 123.1h.4v.8zM173.1 123.1v.8l.3-.8z"/>
<path d="M238.5 132.8h.3v.8zM238.8 132.8v.8l.3-.8z"/>
<path d="M277.9 132.8h.3v.8zM278.2 132.8v.8l.3-.8z"/>
<path d="M23.6 158.2h.3v.7zM23.9 158.2v.7l.4-.7z"/>
<path d="M27.3 158.9v.8h.3zM27.3 158.9v.8h-.4z"/>
<path d="M27.3 153.4v.8h.3zM27.3 153.4v.8h-.4z"/>
<path d="M38 144.7l.7-.3v.3zM38 144.7l.7 .3v-.3z"/>
<path d="M48.2 147.7l.8 .3h-.8zM48.2 148v.3l.8-.3z"/>
<path d="M63 158.9v.8h.3zM63 158.9v.8h-.3z"/>
<path d="M98.8 158.9v.8h.3zM98.8 158.9v.8h-.4z"/>
<path d="M134.5 158.9v.8h.4zM134.5 158.9v.8h-.3z"/>
<path d="M172.7 146.1h.4v.7zM173.1 146.1v.7l.3-.7z"/>
<path d="M172.7 141.3h.4v.8zM173.1 141.3v.8l.3-.8z"/>
<path d="M172.9 142.1h.2zM172.9 142.1h.2z"/>
<path d="M172.9 142.1l.2 .1zM172.8 142.2h.3z"/>
<path d="M172.8 142.2h.3zM172.8 142.2h.3z"/>
<path d="M172.8 142.2l.3 .1zM172.8 142.2l.3 .1z"/>
<path d="M172.7 142.3h.4zM172.7 142.3h.4z"/>
<path d="M172.7 142.3l.4 .1zM172.7 142.3l.4 .1z"/>
<path d="M172.7 142.4h.4zM172.7 142.4h.4z"/>
<path d="M172.7 142.4l.4 .1zM172.7 142.4l.4 .1z"/>
<path d="M172.7 142.5l.4 .1zM172.7 142.5l.4 .1z"/>
<path d="M172.7 142.6h.4zM172.7 142.6h.4z"/>
<path d="M172.7 142.6l.4 .1zM172.7 142.6l.4 .1z"/>
<path d="M172.8 142.7h.3zM172.8 142.7h.3z"/>
<path d="M172.8 142.7h.3zM172.8 142.7h.3z"/>
<path d="M172.9 142.7l.2 .1zM172.9 142.7l.2 .1z"/>
<path d="M172.9 142.8h.2zM172.9 142.8h.2z"/>
<path d="M173.1 142.1h.1zM173.1 142.1h.1z"/>
<path d="M173.1 142.1h.1zM173.1 142.1h.1z"/>
<path d="M173.1 142.1l.2 .1zM173.1 142.1l.2 .1z"/>
<path d="M173.1 142.7h.1zM173.1 142.7l.1 .1z"/>
<path d="M173.1 142.2h.2zM173.1 142.2h.2z"/>
<path d="M173.1 142.7h.2zM173.1 142.7h.1z"/>
<path d="M173.1 142.2l.3 .1zM173.1 142.2l.3 .1z"/>
<path d="M173.1 142.7h.2zM173.1 142.7h.2z"/>
<path d="M173.1 142.3h.3zM173.1 142.3h.3z"/>
<path d="M173.1 142.6h.3zM173.1 142.6l.2 .1z"/>
<path d="M173.1 142.3l.3 .1zM173.1 142.3l.3 .1z"/>
<path d="M173.1 142.6h.3zM173.1 142.6h.3z"/>
<path d="M173.1 142.4h.3zM173.1 142.4h.3z"/>
<path d="M173.1 142.4l.3 .1zM173.1 142.4l.3 .1z"/>
<path d="M173.1 142.5h.3zM173.1 142.5l.3 .1z"/>
<path d="M173.4 142.4l.8-.3v.3zM173.4 142.4l.8 .4v-.4z"/>
<path d="M23.6 163.7h.3v.7zM23.9 163.7v.7l.4-.7z"/>
<path d="M59.4 163.7h.3v.7zM59.7 163.7v.7l.3-.7z"/>
<path d="M95.1 163.7h.4v.7zM95.5 163.7v.7l.3-.7z"/>
<path d="M130.9 163.7h.3v.7zM131.2 163.7v.7l.3-.7z"/>
<path d="M172.7 169h.4v.8zM173.1 169v.8l.3-.8z"/>
<path d="M258.2 164.6h.3v.8zM258.5 164.6v.8l.3-.8z"/>
<path d="M258.2 164.6h.3v.8zM258.5 164.6v.8l.3-.8z"/>
<path d="M172.7 192h.4v.8zM173.1 192v.8l.3-.8z"/>
</g>
<g fill="none" stroke="#000" stroke-width=".25">
<path d="M8.4 4.2l-.1 .3a.33 .33 0 0 1-.5-.4 .33 .33 0 0 1 .6-.2v.3a.58 .58 0 0 1-.3 .8l-.2-.2M8.9 3.8v1.2l.3-.2M9.6 3.8h.2a.68 .68 0 0 1 .3 .6 .68 .68 0 0 1-.3 .6l-.3-.5zM11.5 3.8v1.2l.3-.2M12.2 3.8h.1a.69 .69 0 0 1 0 1.2l-.2-.5zM14.4 3.8l-.5 1.2h.7M15 3.8h.1a.68 .68 0 0 1 .4 .6 .68 .68 0 0 1-.4 .6l-.3-.5zM16.9 3.8v1.2l.2-.2M17.6 3.8h.1a.69 .69 0 0 1 0 1.2l-.3-.5zM19.9 4a.37 .37 0 0 0-.6 0 .37 .37 0 0 0 .3 .5l-.3 .5h.5M20.9 4a.37 .37 0 0 0-.6-.1 .37 .37 0 0 0 0 .6 .37 .37 0 0 0 .5 0v.5h-.5M21.2 4.3h.9"/>
<path d="M22.6 3.8v1.2l.2-.2M23.9 3.8v1.2h.7v-1.2M24.9 3.5v.3h.9v-.3M25 3.8v1.2h.5a1.21 1.21 0 0 1 .2-1.2M27.6 3.8v1.2l-.6-.1v-.5h.6M27.9 3.8v1.2l.7-1.2v1.2M29.2 4l.3 1M29.4 3.8l-.2 .1-.4 1.1M30.1 3.8v1.2h-.5M31.1 4.4h-.5v-.6h.5v1.2h-.5M152.5 4.2l-.1 .3a.33 .33 0 0 1-.5-.2 .33 .33 0 0 1 .1-.4 .33 .33 0 0 1 .5 0v.3a.58 .58 0 0 1-.4 .8l-.1-.2M153 3.8v1.2l.3-.2"/>
<path d="M153.7 3.8h.1a.69 .69 0 0 1 0 1.2l-.2-.5zM155.6 3.8v1.2l.3-.2M156.3 3.8h.1a.69 .69 0 0 1 0 1.2l-.3-.5zM158.5 3.8l-.5 1.2h.6M159.1 3.8h.1a.68 .68 0 0 1 .4 .6 .68 .68 0 0 1-.4 .6l-.3-.5zM161 3.8v1.2l.2-.2M161.6 3.8h.2a.69 .69 0 0 1 0 1.2l-.3-.5zM164 4a.37 .37 0 0 0-.6 0 .37 .37 0 0 0 .3 .5l-.3 .5h.5M164.9 4a.36 .36 0 0 0-.5-.1 .36 .36 0 0 0 0 .5 .36 .36 0 0 0 .5 .1v.5h-.5M165.3 4.3h.9M166.7 3.8v1.2l.2-.2M168 3.8v1.2h.7v-1.2"/>
<path d="M168.9 3.5v.3h1v-.3M169 3.8v1.2h.6a1.21 1.21 0 0 1 .2-1.2M171.6 3.8v1.2l-.5-.1v-.5h.5M172 3.8v1.2l.7-1.2v1.2M173.2 4l.4 1M173.5 3.8l-.2 .1-.4 1.1M174.2 3.8v1.2h-.5M175.2 4.4h-.6v-.6h.6v1.2h-.5M113.3 197.9a.42 .42 0 0 1 .5 .4 .42 .42 0 0 1-.5 .4l-.2-.3zM113.4 195.4a.42 .42 0 0 0-.5-.4 .42 .42 0 0 0-.3 .6v.3a.42 .42 0 0 0 .3 .5 .42 .42 0 0 0 .5-.3M113.8 195.8l.2-.3 .2 .1 .1 .8M113.8 195.5v.9"/>
<path d="M114.1 190.2h-.7v1.8l.8-.1 .1-.3-.1-.5-.8-.1M114.3 195.8l.3-.3 .2 .1v.8M114.8 198l-.1-.1a.42 .42 0 0 0-.5 .4 .42 .42 0 0 0 .5 .4l.1-.1M114.8 197.8v1.3l-.2 .2-.3-.1M115.2 198.3h.6M115.2 197.8v1M115.3 195.7l.1-.1a.42 .42 0 0 1 .5 .4 .42 .42 0 0 1-.5 .4l-.1-.2M115.3 195.5v1.4M115.6 190.2h-.8v1.8M115.7 190.2l.5 1.4M115.8 197.8v1M116.1 195.5l.3 .9 .4-.9"/>
<path d="M116.4 197.9a.42 .42 0 0 1 .5 .4 .42 .42 0 0 1-.5 .4l-.2-.3zM116.4 196.4l-.3 .5M116.7 190.2l-.6 1.6-.2 .2M117 190.2v1.8l.9-1.8v1.8M117 195.5v.9M117.2 195.9l.4 .5M117.3 198.3h.6M117.3 197.8v1M117.6 195.5l-.6 .7M117.9 197.8v1M117.9 195.8l.3-.3 .2 .1v.8M117.9 195.5v.9"/>
<path d="M118.4 195.8l.3-.3 .2 .1 .1 .8M118.5 191.1l.8-.1 .1-.2-.1-.5-.8-.1v1.8M118.9 198l-.1-.1a.42 .42 0 0 0-.6 .4 .42 .42 0 0 0 .6 .4l.1-.1M118.9 197.8v1M119.2 195.5l.4 .9 .3-.9M119.3 198.1l.3-.3 .3 .1v.9M119.3 197.8v1M119.6 196.4l-.4 .5M120.2 195.7l.1-.1a.42 .42 0 0 1 .5 .4 .42 .42 0 0 1-.5 .4l-.1-.2M120.2 195.5v1.4M120.4 198l.1-.1a.42 .42 0 0 1 .5 .4 .42 .42 0 0 1-.5 .4l-.1-.1M120.4 197.8v1.5"/>
<path d="M121 192.3v-.3h1.3v.3M121.1 192a1.8 1.8 0 0 0 .3-1.8h.8v1.8M121.2 196h.6M121.2 195.5v.9M121.8 195.5v.9M122 198l-.1-.1a.42 .42 0 0 0-.6 .4 .42 .42 0 0 0 .6 .4l.1-.1M122 197.8v1M122.6 197.8a.44 .44 0 0 1 .4 .5 .44 .44 0 0 1-.5 .4l-.1-1.2 .3-.1 .1 .3-.4 .3M122.7 192v-1.8h1v1.8M122.8 195.7l-.1-.1a.42 .42 0 0 0-.6 .4 .42 .42 0 0 0 .6 .4l.1-.2M122.8 195.5v.9M123.4 198.8l.2-.1v-.9h.3v1"/>
<path d="M123.4 196.1l-.2 .3M123.7 196.1l-.5-.1 .1-.4 .4-.1v.9M124.3 198.3h.7l-.1-.4a.42 .42 0 0 0-.6 .4 .42 .42 0 0 0 .6 .4l.1-.1M124.5 199.9l.2 .2 .2-.2M125.2 190.5l.3-.3v1.8M125.4 198.3h.5M125.4 197.8v1M125.8 195.7l-.1-.1a.42 .42 0 0 0-.6 .4 .42 .42 0 0 0 .6 .4l.1-.2M125.9 195.5l.6 .9M125.9 197.8v1M126.3 191.2h1.2M126.4 198.3h.6"/>
<path d="M126.4 197.8v1M126.5 195.5l-.6 .9M126.7 195.9h.7l-.1-.3a.42 .42 0 0 0-.6 .4 .42 .42 0 0 0 .6 .4l.1-.2M127 197.8v1M127.5 197.9a.42 .42 0 0 1 .5 .4 .42 .42 0 0 1-.5 .4l-.2-.3zM127.7 196.4v-.9l.4 .7 .4-.7v.9M128.4 197.8l.1 .9 .2 .1 .3-.3M128.5 197.6l.2 .1 .3-.1M128.8 190.2h-.6l-.1 .8a.54 .54 0 0 1 .7 0 .54 .54 0 0 1 0 .7 .54 .54 0 0 1-.7 .1l-.1-.2M129 197.8v1M129.5 190.2h.7l-.4 .7a.52 .52 0 0 1 .5 .8 .52 .52 0 0 1-.9-.1M129.5 195.7l-.1-.1a.42 .42 0 0 0-.5 .4 .42 .42 0 0 0 .5 .4l.1-.2"/>
<path d="M129.5 195.5v.9M132.2 190.3l.3-.1a1.16 1.16 0 0 1 0 1.8h-.1a1.31 1.31 0 0 1-.2-1.7zM133.3 190.5l.4-.3v1.8M135.9 190.3l.3-.1a1.16 1.16 0 0 1 0 1.8h-.1a1.31 1.31 0 0 1-.2-1.7zM137 190.2h1l-.7 1.8M139.9 190.3l.3-.1a1.16 1.16 0 0 1 0 1.8h-.1a1.31 1.31 0 0 1-.2-1.7zM141 190.5l.3-.3v1.8M143.6 190.3l.3-.1a1.16 1.16 0 0 1 0 1.8h-.1a1.31 1.31 0 0 1-.2-1.7zM144.7 190.5l.3-.3v1.8M146.6 190.5l-.1-.2-.3-.1a1.04 1.04 0 0 0 .1 1.8 .5 .5 0 0 0 .4-.8 .5 .5 0 0 0-.9-.1v.3M258.2 190.2h-.8v1.8l.9-.1 .1-.3-.1-.5-.9-.1M258.9 199.2v.8l.3 .1 .3-.3"/>
<path d="M259 197.7v-1.4h.8v1.4M259.5 199.2v.9M259.7 190.2h-.8v1.8M259.8 190.2l.5 1.4M259.9 199.6h.6M259.9 199.2v.9M260.3 196.9a.42 .42 0 0 1 .6 .4 .42 .42 0 0 1-.6 .4l-.1-.4zM260.5 199.2v.9M260.7 190.2l-.5 1.6-.3 .2M260.9 199.2l.1 .8 .3 .1 .2-.3M261.1 190.2v1.8l.9-1.8v1.8M261.5 199.2v.9"/>
<path d="M261.8 197l-.1-.1a.42 .42 0 0 0-.5 .4 .42 .42 0 0 0 .5 .4l.1-.2M261.8 196.8v1.3l-.2 .1-.2-.1M262 199.2v.8l.3 .1 .2-.3M262.3 197.1l.2-.3 .3 .1 .1 .8M262.3 196.8v.9M262.5 199.2l.2 1.1M262.6 191.1l.8-.1 .1-.2-.1-.5-.8-.1v1.8M263 199.2v.8l.3 .1 .3-.3M263.3 197l.1-.1a.42 .42 0 0 1 .6 .4 .42 .42 0 0 1-.6 .4l-.1-.2M263.3 196.8v1.4M263.6 199.2v.9M264.4 196.9a.42 .42 0 0 1 .6 .4 .42 .42 0 0 1-.6 .4l-.1-.4z"/>
<path d="M264.6 199.4l-.1-.2a.42 .42 0 0 0-.6 .4 .42 .42 0 0 0 .6 .4l.1-.1M264.6 199.2v.9M265 192.3v-.3h1.4v.3M265.2 192a1.75 1.75 0 0 0 .3-1.8h.8v1.8M265.3 197l.2-.2 .3 .1v.2l-.5 .2v.2l.2 .2 .4-.2M266 199.2v.8l.3 .1 .3-.3M266.3 197l.1-.1a.42 .42 0 0 1 .5 .4 .42 .42 0 0 1-.5 .4l-.1-.2M266.3 196.8v1.4M266.6 199.2v.9M266.8 192v-1.8h.9v1.8M266.8 199.2h.5v.3l-.2 .1M267.2 199.6l.2 .4-.2 .1-.4-.1"/>
<path d="M267.9 197l-.1-.1a.42 .42 0 0 0-.6 .4 .42 .42 0 0 0 .6 .4l.1-.2M267.9 196.8v.9M268.3 197.7v-.9l.4 .7 .4-.7v.9M268.4 199.4l-.1-.2a.42 .42 0 0 0-.6 .4 .42 .42 0 0 0 .6 .4l.1-.1M268.4 199.2v.9M268.8 199.2v.8l.3 .1 .3-.3M269.3 190.5l.3-.3v1.8M269.4 199.2l.1 1.1M269.5 197.7v-.9l.4 .7 .3-.7v.9M269.8 199.2l.1 .8 .2 .1 .3-.3M270.4 191.2h1.2M270.4 199.2v.9"/>
<path d="M270.8 199.2l.1 .8 .3 .1 .2-.3M271.3 197l-.1-.1a.42 .42 0 0 0-.6 .4 .42 .42 0 0 0 .6 .4l.1-.2M271.3 196.8v.9M271.4 199.2v.9M272.9 190.2h-.7v.8a.54 .54 0 0 1 .7 0 .54 .54 0 0 1 0 .7 .54 .54 0 0 1-.7 .1l-.1-.2M273.6 190.2h.7l-.4 .7a.52 .52 0 0 1 .5 .8 .52 .52 0 0 1-1-.1M276.3 190.3l.3-.1a1.16 1.16 0 0 1 0 1.8h-.1a1.31 1.31 0 0 1-.2-1.7zM277.4 190.5l.4-.3v1.8M280 190.3l.3-.1a1.16 1.16 0 0 1 0 1.8h-.1a1.31 1.31 0 0 1-.2-1.7zM281.1 190.2h1l-.7 1.8M283.9 190.3l.4-.1a1.16 1.16 0 0 1 0 1.8h-.2a1.31 1.31 0 0 1-.2-1.7zM285.1 190.5l.3-.3v1.8"/>
<path d="M287.6 190.3l.4-.1a1.16 1.16 0 0 1 0 1.8h-.2a1.31 1.31 0 0 1-.2-1.7zM288.8 190.5l.3-.3v1.8M290.7 190.5l-.1-.2-.3-.1a1.04 1.04 0 0 0 0 1.8 .5 .5 0 0 0 .4-.8 .5 .5 0 0 0-.8-.1v.3M111.9 200.2a.45 .45 0 0 1 .5 .5 .45 .45 0 0 1-.6 .4l-.1-1.2 .3-.2 .1 .4-.4 .3M112.7 200.6h.6l-.1-.3a.42 .42 0 0 0-.5 .4 .42 .42 0 0 0 .5 .4l.1-.2M114.3 200.4l-.1-.1a.42 .42 0 0 0-.6 .4 .42 .42 0 0 0 .6 .4l.1-.2M114.3 200.2l-.1 1.3h-.4M114.8 200.3a.42 .42 0 0 1 .6 .4 .42 .42 0 0 1-.6 .4l-.1-.4zM115.7 201.1v-.9l.4 .7 .4-.7v.9M117.5 200.4l-.1-.1a.42 .42 0 0 0-.5 .4 .42 .42 0 0 0 .5 .4l.1-.2M117.8 200.5l.3-.3 .2 .1 .1 .8M117.8 200.2v.9"/>
<path d="M118.4 200.5l.3-.3 .2 .1v.8M119.6 200.2a.45 .45 0 0 1 .4 .5 .45 .45 0 0 1-.5 .4l-.1-1.2 .3-.2v.4l-.3 .3M120.3 200.6h.7l-.1-.3a.42 .42 0 0 0-.6 .4 .42 .42 0 0 0 .6 .4l.1-.2M121.3 200.7h.6M121.3 200.2v.9M121.9 200.2v.9M122.4 200.7h.6M122.4 200.2v.9M123 200.2v.9M123.5 200.3a.42 .42 0 0 1 .5 .4 .42 .42 0 0 1-.5 .4l-.2-.4zM124.4 200.2l.1 .9h.2l.3-.2M125 200.2v.9"/>
<path d="M127 200.4l-.1-.1a.42 .42 0 0 0-.5 .4 .42 .42 0 0 0 .5 .4l.1-.2M127.3 200.6h.7l-.1-.3a.42 .42 0 0 0-.6 .4 .42 .42 0 0 0 .6 .4l.1-.2M128.3 200.5l.3-.3 .2 .1 .1 .8M128.3 200.2v.9M128.9 200.5l.2-.3 .3 .1v.8M129.8 200.2l.1 .9h.3l.2-.2M130.4 200.2v.9M138.4 206.3l.2-.2 .4 .2-.6 .3v.4h.4l.2-.2M138.5 203.3v1.4M138.8 203.9l.5 .8M139.3 203.3l-.8 .9M139.4 206.3l.1-.1a.42 .42 0 0 1 .5 .4 .42 .42 0 0 1-.5 .4l-.1-.2"/>
<path d="M139.4 206.1v1.4M140.2 203.9l-.1-.1a.42 .42 0 0 0-.6 .4 .42 .42 0 0 0 .6 .4l.1-.1M140.2 203.7v1M140.2 206.9l.1 .1M141 203.7v1.4M141.4 206.1l-.2 .3a.38 .38 0 0 1-.5-.4 .38 .38 0 0 1 .6-.2l.1 .3a.67 .67 0 0 1-.4 .9l-.2-.2M141.6 204.5l.1 .1M142.4 205.8l-.3-.2a.84 .84 0 0 0 .1 1.4 .4 .4 0 0 0 .3-.5 .4 .4 0 0 0-.7-.1v.2M142.9 205.9l.2-.3 .3 .1 .1 .2-.1 .5-.5 .6h.7M143.3 203.3v1.4l.8-1.4v1.4M144.5 203.3v1.4M144.6 206.1l-.1 .3a.38 .38 0 0 1-.6-.4 .38 .38 0 0 1 .7-.2v.3a.67 .67 0 0 1-.4 .9l-.2-.2"/>
<path d="M144.8 203.9l.5 .8M145.3 203.3l-.8 .9M145.4 203.3h.8M145.7 206.1l-.2 .3a.38 .38 0 0 1-.5-.4 .38 .38 0 0 1 .7-.2v.3a.67 .67 0 0 1-.4 .9l-.2-.2M145.8 203.3v1.4M146.1 205.9l.3-.3v1.4M265 200.1l.2-.1v-.8h.4v.9M282.5 206.3l.2-.2 .4 .2-.6 .3v.4h.3l.3-.2M282.6 203.3v1.4M282.8 203.9l.5 .8M283.3 203.3l-.7 .9M283.4 206.3l.1-.1a.42 .42 0 0 1 .6 .4 .42 .42 0 0 1-.6 .4l-.1-.2"/>
<path d="M283.4 206.1v1.4M284.2 203.9l-.1-.1a.42 .42 0 0 0-.5 .4 .42 .42 0 0 0 .5 .4l.1-.1M284.2 203.7v1M284.3 206.9v.1M285 203.7v1.4M285.5 206.1l-.2 .3a.38 .38 0 0 1-.5-.4 .38 .38 0 0 1 .6-.2l.1 .3a.67 .67 0 0 1-.5 .9l-.2-.2M285.7 204.5v.1M286.5 205.8l-.3-.2a.84 .84 0 0 0 0 1.4 .4 .4 0 0 0 .4-.5 .4 .4 0 0 0-.7-.1v.2M287 205.9l.2-.3 .3 .1 .1 .2-.1 .5-.6 .6h.8M287.4 203.3v1.4l.8-1.4v1.4M288.6 203.3v1.4M288.7 206.1l-.1 .3a.38 .38 0 0 1-.6-.4 .38 .38 0 0 1 .7-.2v.3a.67 .67 0 0 1-.4 .9l-.2-.2"/>
<path d="M288.9 203.9l.5 .8M289.4 203.3l-.8 .9M289.5 203.3h.8M289.8 206.1l-.2 .3a.38 .38 0 0 1-.5-.4 .38 .38 0 0 1 .6-.2l.1 .3a.67 .67 0 0 1-.4 .9l-.3-.2M289.9 203.3v1.4M290.2 205.9l.2-.3v1.4"/>
<circle cx="141" cy="204.2" r=".47"/>
<circle cx="285.1" cy="204.2" r=".47"/>
</g>
<g font-size="2.8">
<text x="18.9" y="18.2">Оконечные</text>
<text x="20.8" y="21.1">сетевые</text>
<text x="52.5" y="18.5">Персональный</text>
<text x="54.7" y="21.4">компьютер</text>
<text x="88.3" y="18.5">Персональный</text>
<text x="90.4" y="21.4">компьютер</text>
<text x="124.1" y="18.5">Персональный</text>
<text x="126.2" y="21.4">компьютер</text>
<text x="168.7" y="20.6">Начало</text>
<text x="19.3" y="24.2">устройства</text>
<text x="52.1" y="24.5">внешней сети 1</text>
<text x="87.9" y="24.5">внешней сети 2</text>
<text x="123.5" y="24.5">внешней сети N</text>
<text x="249.8" y="32.2">Режим работы</text>
<text x="252.9" y="35.1">передача</text>
<text x="170" y="39.4">Файл</text>
<text x="18.3" y="46.3">Коммутатор</text>
<text x="53.8" y="44.9">Межсетевой</text>
<text x="58" y="47.9">экран</text>
<text x="164.5" y="42.5">конфигурации</text>
<text x="168.7" y="45.6">найден</text>
<text x="231.3" y="44.9">Подписка на</text>
<text x="232.3" y="47.9">системные</text>
<text x="272" y="45.2">Настройка</text>
<text x="187.9" y="53.9">базового файла</text>
<text x="191.5" y="50.8">Создание</text>
<text x="232.9" y="51">события в</text>
<text x="267.1" y="48.2">времени хранения</text>
<text x="267.4" y="51.2">файлов в каталоге</text>
<text x="188.7" y="57">конфигурации</text>
<text x="228.2" y="54">рабочем каталоге</text>
<text x="276.3" y="54.3">Old</text>
<text x="19.9" y="71.5">Интернет</text>
<text x="51.8" y="71.5">Маршрутизатор</text>
<text x="90.3" y="68.6">Публичный</text>
<text x="93" y="71.5">сервер</text>
<text x="200.4" y="70.9">Аргументы</text>
<text x="232.9" y="69.5">Установка</text>
<text x="267.8" y="71.3">Настройка имени</text>
<text x="92.5" y="74.6">open.by</text>
<text x="164.5" y="75.5">конфигурации</text>
<text x="165.7" y="72.5">Обновление</text>
<text x="195.1" y="76.8">запуске программы</text>
<text x="197.2" y="73.9">передаются при</text>
<text x="229.5" y="75.4">размера пакета</text>
<text x="229.5" y="72.4">максимального</text>
<text x="272.1" y="74.2">источника</text>
<text x="165.3" y="78.4">аргументами</text>
<text x="166.2" y="81.4">программы</text>
<text x="198.1" y="79.9">в коммандной</text>
<text x="202.9" y="82.8">строке</text>
<text x="85.2" y="95.5">Однонаправленный</text>
<text x="228.6" y="95.5">структуры токена</text>
<text x="232.6" y="92.5">Настройка</text>
<text x="267.1" y="94">времени хранения</text>
<text x="272.3" y="91">Установка</text>
<text x="93.8" y="98.4">шлюз</text>
<text x="166.1" y="100.1">состоянием</text>
<text x="169" y="97.2">Файл с</text>
<text x="228.3" y="98.4">идемпотентности</text>
<text x="267.7" y="99.8">идемпотентности</text>
<text x="273.5" y="96.9">токенов</text>
<text x="167.9" y="103.1">каталога</text>
<text x="168.7" y="106.1">найден</text>
<text x="187.5" y="110.4">Создание файла</text>
<text x="191.2" y="113.3">состояния</text>
<text x="272" y="113.9">Настройка</text>
<text x="192.1" y="116.3">каталога</text>
<text x="228.4" y="116.9">Настройка имени</text>
<text x="231.3" y="119.9">передатчика</text>
<text x="269.9" y="119.9">модификации</text>
<text x="269.9" y="116.8">операции при</text>
<text x="51.8" y="121.8">Маршрутизатор</text>
<text x="86" y="120.3">Приватный сервер</text>
<text x="90.9" y="123.4">secured.by</text>
<text x="274.6" y="122.9">файла</text>
<text x="167.1" y="130.1">прошлого</text>
<text x="168" y="127.1">Загрузка</text>
<text x="162.3" y="136.1">каталога из файла</text>
<text x="167.1" y="133">состояния</text>
<text x="272" y="137">Настройка</text>
<text x="227.6" y="138.6">Настройка частоты</text>
<text x="230.4" y="141.7">сканирований</text>
<text x="270.3" y="142.8">уведомления</text>
<text x="271.7" y="139.9">механизма</text>
<text x="18.3" y="147">Коммутатор</text>
<text x="53.8" y="145.6">Межсетевой</text>
<text x="58" y="148.5">экран</text>
<text x="233.7" y="144.6">каталога</text>
<text x="268.4" y="145.8">администратора</text>
<text x="162.6" y="150.1">Выбор алгоритма</text>
<text x="165.9" y="153.1">вычисления</text>
<text x="165.3" y="156.1">контрольной</text>
<text x="169.1" y="159.1">суммы</text>
<text x="18.9" y="169.2">Оконечные</text>
<text x="20.8" y="172.1">сетевые</text>
<text x="52.5" y="169.2">Персональный</text>
<text x="54.7" y="172.1">компьютер</text>
<text x="88.3" y="169.2">Персональный</text>
<text x="90.4" y="172.1">компьютер</text>
<text x="124.1" y="169.2">Персональный</text>
<text x="126.2" y="172.1">компьютер</text>
<text x="167.4" y="173.3">Создание</text>
<text x="254.7" y="170.5">Конец</text>
<text x="19.3" y="175.2">устройства</text>
<text x="51.1" y="175.2">приватной сети 1</text>
<text x="86.9" y="175.2">приватной сети 2</text>
<text x="122.5" y="175.2">приватной сети N</text>
<text x="166" y="179.2">настроеных</text>
<text x="166.2" y="176.3">каталогов в</text>
<text x="169" y="182.2">местах</text>
</g>
<g font-size="2.2">
<text x="158.3" y="14.6">1</text>
<text x="246.7" y="27">10</text>
<text x="161.9" y="35.8">2</text>
<text x="240.4" y="32.1">да</text>
<text x="273.9" y="32.2">нет</text>
<text x="188.5" y="41.1">нет</text>
<text x="223.5" y="41.1">11</text>
<text x="262.9" y="42.5">12</text>
<text x="173.7" y="52.6">да</text>
<text x="182.5" y="48.3">3</text>
<text x="223.5" y="64">13</text>
<text x="262.9" y="64">14</text>
<text x="158.4" y="68.4">4</text>
<text x="223.5" y="87">15</text>
<text x="262.9" y="87">16</text>
<text x="161.9" y="94.9">5</text>
<text x="188.5" y="100.2">нет</text>
<text x="182.5" y="107.5">6</text>
<text x="173.7" y="111.7">да</text>
<text x="223.5" y="109.9">17</text>
<text x="262.9" y="109.9">18</text>
<text x="158.4" y="123.2">7</text>
<text x="223.5" y="132.9">19</text>
<text x="262.9" y="132.9">20</text>
<text x="158.4" y="146.1">8</text>
<text x="243.3" y="164.7">21</text>
<text x="158.4" y="169.1">9</text>
</g>
</svg>
